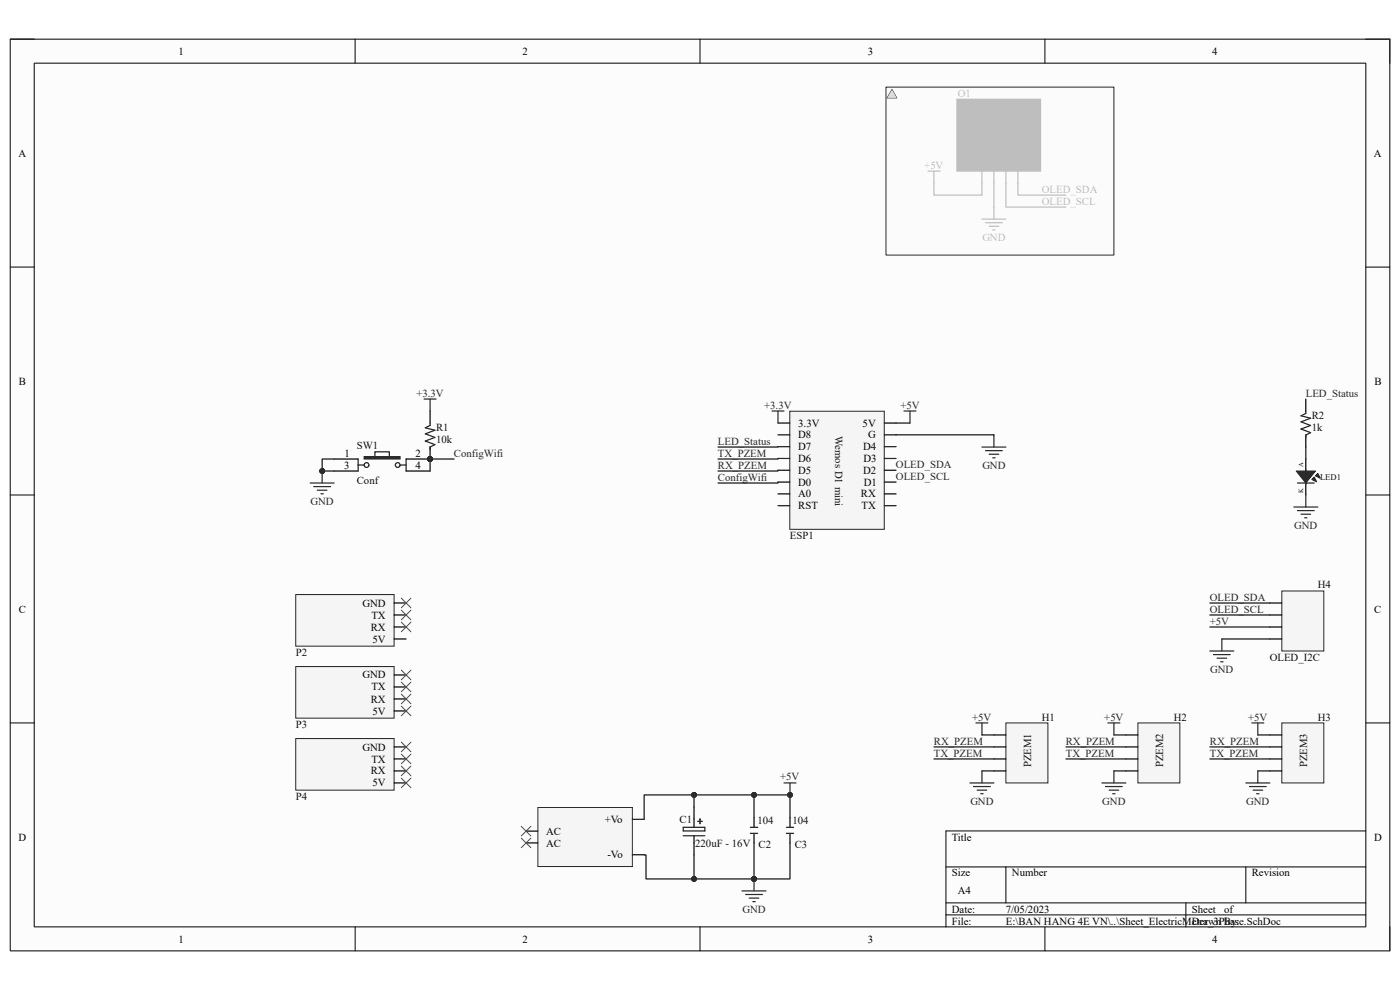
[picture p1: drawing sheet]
<svg xmlns="http://www.w3.org/2000/svg" width="297mm" height="210mm" viewBox="0 0 297 210" stroke-linecap="round" stroke-linejoin="round" font-family="sans-serif">
<path d="M2.2 8.3h292.7v193.4h-292.7z" fill-rule="evenodd" fill="#fcfcfc"/>
<path d="M2.2 8.3h292.7v193.4h-292.7z" fill="none" stroke="#000" stroke-width=".21"/>
<path d="M7.3 13.4h282.5v183.2h-282.5z" fill-rule="evenodd" fill="#fcfcfc"/>
<g fill="none" stroke="#000" stroke-width=".21">
<path d="M2.2 8.3h5.1M7.3 13.4h282.5v183.2h-282.5zM75.3 8.3v5.1M148.5 8.3v5.1M221.7 8.3v5.1M289.8 8.3h5.1v5.1M2.2 56.7h5.1M289.8 56.7h5.1M2.2 105h5.1M289.8 105h5.1M2.2 153.4h5.1M289.8 153.4h5.1"/>
<path d="M289.8 176.3h-89.1v20.3M75.3 196.6v5.1M148.5 196.6v5.1M200.7 183.9h89.1M200.7 191.5h89.1M200.7 194.1h89.1M213.4 183.9v7.6M221.7 196.6v5.1M251.6 191.5v5.1M264.3 183.9v7.6M294.9 196.6v5.1"/>
</g>
<path d="M188 18.5h48.3v35.6h-48.3z" fill-rule="evenodd" fill="#fbfbfb"/>
<path d="M203 21h17.8v15.3h-17.8z" fill-rule="evenodd" fill="#bebebe"/>
<path d="M203 21h17.8v15.3h-17.8z" fill="none" stroke="#bebebe" stroke-width=".21"/>
<path d="M208.3 36.3v2.5M210.9 36.3v2.5M213.4 36.3v2.5M216 36.3v2.5" fill="none" stroke="#bebebe" stroke-width=".25"/>
<path d="M114.1 171.3h20.1v12.5h-20.1z" fill-rule="evenodd" fill="#f5f5f5"/>
<path d="M114.1 171.3h20.1v12.5h-20.1z" fill="none" stroke="#262626" stroke-width=".21"/>
<path d="M111.6 178.8h2.5M111.6 176.3h2.5M134.2 173.8h2.5M134.2 181.3h2.5" fill="none" stroke="#000" stroke-width=".25"/>
<path d="M110.6 175.3l2 2M110.6 177.8l2 2M112.6 175.3l-2 2M112.6 177.8l-2 2" fill="none" stroke="#4c4c4c" stroke-width=".21"/>
<path d="M196.9 36.3h2.5M198.1 36.3v2.5" fill="none" stroke="#bebebe" stroke-width=".25"/>
<path d="M213.4 153.4h8.9v12.7h-8.9z" fill-rule="evenodd" fill="#f5f5f5"/>
<path d="M213.4 153.4h8.9v12.7h-8.9z" fill="none" stroke="#262626" stroke-width=".21"/>
<path d="M210.9 155.9h2.5M210.9 158.5h2.5M210.9 161h2.5M210.9 163.5h2.5" fill="none" stroke="#000" stroke-width=".25"/>
<path d="M241.4 153.4h8.9v12.7h-8.9z" fill-rule="evenodd" fill="#f5f5f5"/>
<path d="M241.4 153.4h8.9v12.7h-8.9z" fill="none" stroke="#262626" stroke-width=".21"/>
<path d="M238.9 155.9h2.5M238.9 158.5h2.5M238.9 161h2.5M238.9 163.5h2.5" fill="none" stroke="#000" stroke-width=".25"/>
<path d="M271.9 153.4h8.9v12.7h-8.9z" fill-rule="evenodd" fill="#f5f5f5"/>
<path d="M271.9 153.4h8.9v12.7h-8.9z" fill="none" stroke="#262626" stroke-width=".21"/>
<path d="M269.4 155.9h2.5M269.4 158.5h2.5M269.4 161h2.5M269.4 163.5h2.5" fill="none" stroke="#000" stroke-width=".25"/>
<g fill="none" stroke="#262626" stroke-width=".25">
<path d="M207 153.4h2.6M208.3 153.4v2.5M235 153.4h2.6M236.3 153.4v2.5M265.6 153.4h2.5M266.8 153.4v2.5M205.8 166.1h5.1M206.5 166.9h3.6M207.3 167.6h2M208.1 168.4h.5M208.3 163.5v2.6M233.8 166.1h5.1"/>
<path d="M234.5 166.9h3.6M235.3 167.6h2M236.1 168.4h.5M236.3 163.5v2.6M264.3 166.1h5.1M265.1 166.9h3.5M265.8 167.6h2.1M266.6 168.4h.5M266.8 163.5v2.6"/>
</g>
<path d="M62.7 156.7h20.9v10.9h-20.9z" fill-rule="evenodd" fill="#f5f5f5"/>
<path d="M62.7 156.7h20.9v10.9h-20.9z" fill="none" stroke="#262626" stroke-width=".21"/>
<path d="M83.6 158.5h2.6M83.6 161h2.6M83.6 163.5h2.6M83.6 166.1h2.6" fill="none" stroke="#000" stroke-width=".25"/>
<path d="M85.1 157.4l2.1 2.1M85.1 160l2.1 2M87.2 157.4l-2.1 2.1M87.2 160l-2.1 2M85.1 162.5l2.1 2.1M85.1 165.1l2.1 2M87.2 162.5l-2.1 2.1M87.2 165.1l-2.1 2" fill="none" stroke="#4c4c4c" stroke-width=".21"/>
<path d="M62.7 141.4h20.9v10.9h-20.9z" fill-rule="evenodd" fill="#f5f5f5"/>
<path d="M62.7 141.4h20.9v10.9h-20.9z" fill="none" stroke="#262626" stroke-width=".21"/>
<path d="M83.6 143.2h2.6M83.6 145.7h2.6M83.6 148.3h2.6M83.6 150.8h2.6" fill="none" stroke="#000" stroke-width=".25"/>
<path d="M62.7 126.1h20.9v11h-20.9z" fill-rule="evenodd" fill="#f5f5f5"/>
<path d="M62.7 126.1h20.9v11h-20.9z" fill="none" stroke="#262626" stroke-width=".21"/>
<path d="M83.6 127.9h2.6M83.6 130.5h2.6M83.6 133h2.6M83.6 135.6h2.6M147.2 171.2v4.3M147.2 177.3v4.1M148.5 173.7v.3M148.5 174.5v.2M160 173.5v2M160 176.8v2" fill="none" stroke="#000" stroke-width=".25"/>
<path d="M208.3 46.5h5.1M209.1 47.2h3.5M209.8 48h2.1M210.6 48.8h.5M210.9 43.9v2.6" fill="none" stroke="#bebebe" stroke-width=".25"/>
<g fill="none" stroke="#4c4c4c" stroke-width=".21">
<path d="M85.1 126.9l2.1 2M85.1 129.4l2.1 2.1M85.1 132l2.1 2M87.2 126.9l-2.1 2M87.2 129.4l-2.1 2.1M87.2 132l-2.1 2M85.1 142.2l2.1 2M85.1 144.7l2.1 2M85.1 147.3l2.1 2M85.1 149.8l2.1 2M87.2 142.2l-2.1 2M87.2 144.7l-2.1 2"/>
<path d="M87.2 147.3l-2.1 2M87.2 149.8l-2.1 2"/>
</g>
<path d="M144.9 175.5h4.6v.8h-4.6zM144.9 177.3h4.6M148 174.2h1M148.5 173.7v1M159.2 175.5h1.5M159.2 176.8h1.5" fill="none" stroke="#1c1c1c" stroke-width=".25"/>
<path d="M157.4 189h5.1M158.2 189.8h3.5M158.9 190.5h2.1M159.7 191.3h.5M160 186.5v2.5" fill="none" stroke="#262626" stroke-width=".25"/>
<circle cx="160" cy="186.5" r=".51" fill="#0e0e0e"/>
<circle cx="160" cy="186.5" r=".51" fill="none" stroke="#0e0e0e" stroke-width=".21"/>
<path d="M167.6 173.5v2M167.6 176.8v2" fill="none" stroke="#000" stroke-width=".25"/>
<path d="M166.8 176.8h1.6M166.8 175.5h1.6" fill="none" stroke="#1c1c1c" stroke-width=".25"/>
<path d="M166.3 166.1h2.6M167.6 166.1v2.5" fill="none" stroke="#262626" stroke-width=".25"/>
<circle cx="167.6" cy="168.6" r=".51" fill="#0e0e0e"/>
<circle cx="167.6" cy="168.6" r=".51" fill="none" stroke="#0e0e0e" stroke-width=".21"/>
<path d="M167.6 87.2h20v25.1h-20z" fill-rule="evenodd" fill="#f5f5f5"/>
<path d="M167.6 87.2h20v25.1h-20z" fill="none" stroke="#262626" stroke-width=".21"/>
<g fill="none" stroke="#000" stroke-width=".25">
<path d="M165.1 99.8h2.5M165.1 97.3h2.5M165.1 94.8h2.5M165.1 92.2h2.5M165.1 89.7h2.5M187.6 99.8h2.5M187.6 97.3h2.5M187.6 94.8h2.5M187.6 92.2h2.5M187.6 89.7h2.5M165.1 107.3h2.5M165.1 104.8h2.5"/>
<path d="M165.1 102.3h2.5M187.6 107.3h2.5M187.6 104.8h2.5M187.6 102.3h2.5"/>
</g>
<path d="M90 84.7h2.5M91.2 84.7v2.5M191.8 87.2h2.5M193.1 87.2v2.5M208.3 94.8h5.1M209.1 95.6h3.5M209.8 96.4h2.1M210.6 97.1h.5M210.9 92.3v2.5" fill="none" stroke="#262626" stroke-width=".25"/>
<circle cx="91.2" cy="97.4" r=".51" fill="#0e0e0e"/>
<circle cx="91.2" cy="97.4" r=".51" fill="none" stroke="#0e0e0e" stroke-width=".21"/>
<path d="M84.9 98.7a.51 .51 0 0 0-.7-.5 .51 .51 0 0 0-.2 .8 .51 .51 0 0 0 .9-.2" fill="none" stroke="#1c1c1c" stroke-width=".25"/>
<path d="M77.2 96.9h7.7v.5h-7.7z" fill-rule="evenodd" fill="#1c1c1c"/>
<path d="M77.2 96.9h7.7v.5h-7.7z" fill="none" stroke="#1c1c1c" stroke-width=".21"/>
<path d="M79.5 95.8h3.1v1.1h-3.1z" fill-rule="evenodd" fill="#fefefe"/>
<path d="M76 98.6h1.2M76 97.4v2.5M78.3 98.7a.51 .51 0 0 0-.7-.5 .51 .51 0 0 0-.2 .8 .51 .51 0 0 0 .8-.2M79.5 95.8h3.1v1.1h-3.1zM84.9 98.6h1.3M86.2 97.4v2.5" fill="none" stroke="#1c1c1c" stroke-width=".25"/>
<path d="M70.9 97.4h5.1M86.2 97.4h5" fill="none" stroke="#000" stroke-width=".25"/>
<circle cx="91.2" cy="97.4" r=".51" fill="#0e0e0e"/>
<circle cx="91.2" cy="97.4" r=".51" fill="none" stroke="#0e0e0e" stroke-width=".21"/>
<path d="M70.9 99.9h5.1M86.2 99.9h5" fill="none" stroke="#000" stroke-width=".25"/>
<path d="M68.3 99.9v2.6M65.8 102.5h5.1M66.6 103.2h3.5M67.3 104h2.1M68.1 104.8h.5" fill="none" stroke="#262626" stroke-width=".25"/>
<circle cx="68.3" cy="99.9" r=".51" fill="#0e0e0e"/>
<circle cx="68.3" cy="99.9" r=".51" fill="none" stroke="#0e0e0e" stroke-width=".21"/>
<circle cx="91.2" cy="97.4" r=".51" fill="#0e0e0e"/>
<circle cx="91.2" cy="97.4" r=".51" fill="none" stroke="#0e0e0e" stroke-width=".21"/>
<path d="M91.2 87.2v2.5M91.2 94.8v2.6" fill="none" stroke="#000" stroke-width=".25"/>
<circle cx="91.2" cy="97.4" r=".51" fill="#0e0e0e"/>
<circle cx="91.2" cy="97.4" r=".51" fill="none" stroke="#0e0e0e" stroke-width=".21"/>
<path d="M91.2 89.7v.5l-1 .6 2.1 .5-2.1 .7 2.1 .8-2.1 .8 2.1 .7-1.1 .5v.5" fill="none" stroke="#1c1c1c" stroke-width=".25"/>
<path d="M163.8 87.2h2.5M165.1 87.2v2.5" fill="none" stroke="#262626" stroke-width=".25"/>
<path d="M271.9 125.4h8.9v12.7h-8.9z" fill-rule="evenodd" fill="#f5f5f5"/>
<path d="M271.9 125.4h8.9v12.7h-8.9z" fill="none" stroke="#262626" stroke-width=".21"/>
<path d="M269.4 127.9h2.5M269.4 130.5h2.5M269.4 133h2.5M269.4 135.6h2.5" fill="none" stroke="#000" stroke-width=".25"/>
<path d="M256.7 138.1h5.1M257.4 138.9h3.6M258.2 139.6h2M259.2 135.6v2.5M259 140.4h.5" fill="none" stroke="#262626" stroke-width=".25"/>
<path d="M279.1 100.9l.5-.5 .5 1.1z" fill="#1c1c1c"/>
<path d="M279.1 100.9l.5-.5 .5 1.1z" fill="none" stroke="#1c1c1c" stroke-width=".21"/>
<path d="M278.3 101.7l.5-.5 .5 1z" fill="#1c1c1c"/>
<path d="M278.3 101.7l.5-.5 .5 1z" fill="none" stroke="#1c1c1c" stroke-width=".21"/>
<path d="M275 99.9h4.1l-2.1 2.6z" fill="#1c1c1c"/>
<path d="M275 99.9h4.1l-2.1 2.6z" fill="none" stroke="#1c1c1c" stroke-width=".21"/>
<path d="M277 87.2v.5l-1 .5 2 .5-2 .8 2 .8-2 .7 2 .8-1 .5v.5M277 99.7v.7M275.3 102.5h3.5M277 102.2v.5" fill="none" stroke="#1c1c1c" stroke-width=".25"/>
<path d="M277 84.7v2.5M277 92.3v2.5M277 97.4v2.5M277 102.5v2.5" fill="none" stroke="#000" stroke-width=".25"/>
<path d="M274.5 107.6h5.1M275.3 108.3h3.5M276 109.1h2M276.8 109.8h.5M277 105v2.6" fill="none" stroke="#262626" stroke-width=".25"/>
<path d="M198.1 38.8v2.6h10.2v-2.6M210.9 38.8v5.1M213.4 38.8v5.1h12.7M216 38.8v2.6h10.1" fill="none" stroke="#bebebe" stroke-width=".25"/>
<g fill="none" stroke="#0e0e0e" stroke-width=".25">
<path d="M198.1 158.5h12.8M208.3 155.9h2.6M226.1 158.5h12.8M236.3 155.9h2.6M256.7 158.5h12.7M266.8 155.9h2.6M147.2 168.6v2.6M198.1 161h12.8M208.3 163.5h2.6M226.1 161h12.8M236.3 163.5h2.6M256.7 161h12.7"/>
<path d="M266.8 163.5h2.6"/>
</g>
<circle cx="147.2" cy="168.6" r=".51" fill="#0e0e0e"/>
<circle cx="147.2" cy="168.6" r=".51" fill="none" stroke="#0e0e0e" stroke-width=".21"/>
<path d="M160 178.8v7.7h-12.8" fill="none" stroke="#0e0e0e" stroke-width=".25"/>
<circle cx="147.2" cy="186.5" r=".51" fill="#0e0e0e"/>
<circle cx="147.2" cy="186.5" r=".51" fill="none" stroke="#0e0e0e" stroke-width=".21"/>
<circle cx="160" cy="186.5" r=".51" fill="#0e0e0e"/>
<circle cx="160" cy="186.5" r=".51" fill="none" stroke="#0e0e0e" stroke-width=".21"/>
<path d="M160 168.6h7.6v4.9" fill="none" stroke="#0e0e0e" stroke-width=".25"/>
<circle cx="160" cy="168.6" r=".51" fill="#0e0e0e"/>
<circle cx="160" cy="168.6" r=".51" fill="none" stroke="#0e0e0e" stroke-width=".21"/>
<circle cx="167.6" cy="168.6" r=".51" fill="#0e0e0e"/>
<circle cx="167.6" cy="168.6" r=".51" fill="none" stroke="#0e0e0e" stroke-width=".21"/>
<path d="M167.6 178.8v7.7h-7.6" fill="none" stroke="#0e0e0e" stroke-width=".25"/>
<circle cx="160" cy="186.5" r=".51" fill="#0e0e0e"/>
<circle cx="160" cy="186.5" r=".51" fill="none" stroke="#0e0e0e" stroke-width=".21"/>
<path d="M136.7 181.3l.4 .1v5.1h10.1v-5.1" fill="none" stroke="#0e0e0e" stroke-width=".25"/>
<circle cx="147.2" cy="186.5" r=".51" fill="#0e0e0e"/>
<circle cx="147.2" cy="186.5" r=".51" fill="none" stroke="#0e0e0e" stroke-width=".21"/>
<path d="M70.9 97.4h-2.6v2.5h2.6M165.1 97.3v.1h-12.8M165.1 99.8v.1h-12.8M190.1 92.2l20.8 .1M190.1 89.7h3" fill="none" stroke="#0e0e0e" stroke-width=".25"/>
<circle cx="68.3" cy="99.9" r=".51" fill="#0e0e0e"/>
<circle cx="68.3" cy="99.9" r=".51" fill="none" stroke="#0e0e0e" stroke-width=".21"/>
<path d="M96.3 97.4h-5.1v2.5" fill="none" stroke="#0e0e0e" stroke-width=".25"/>
<circle cx="91.2" cy="97.4" r=".51" fill="#0e0e0e"/>
<circle cx="91.2" cy="97.4" r=".51" fill="none" stroke="#0e0e0e" stroke-width=".21"/>
<path d="M277 94.8v2.6M165.1 102.3v.2h-12.8M256.7 127.9h12.7M256.7 130.5h12.7M256.7 133h12.7M259.2 135.6h10.2M160 173.5v-4.9h-23.3v5.2" fill="none" stroke="#0e0e0e" stroke-width=".25"/>
<circle cx="147.2" cy="168.6" r=".51" fill="#0e0e0e"/>
<circle cx="147.2" cy="168.6" r=".51" fill="none" stroke="#0e0e0e" stroke-width=".21"/>
<circle cx="160" cy="168.6" r=".51" fill="#0e0e0e"/>
<circle cx="160" cy="168.6" r=".51" fill="none" stroke="#0e0e0e" stroke-width=".21"/>
<path d="M165.1 94.8h-12.8" fill="none" stroke="#0e0e0e" stroke-width=".25"/>
<path d="M188 18.5h48.3v35.6h-48.3z" fill="none" stroke="#262626" stroke-width=".21"/>
<path d="M189.2 19l1 1.8h-2z" fill="none" stroke="#2e2e2e" stroke-width=".21"/>
<path d="M189.2 19l1 1.8h-2z" fill="#d8d8d8"/>
<g font-size="2.3">
<text x="37.9" y="11.6">1</text>
<text x="110.9" y="11.6">2</text>
<text x="184.1" y="11.6">3</text>
<text x="257.2" y="11.6">4</text>
<text x="3.9" y="33.2">A</text>
<text x="291.5" y="33.2">A</text>
<text x="4" y="81.6">B</text>
<text x="291.6" y="81.6">B</text>
<text x="169.3" y="95.5">D7</text>
<text x="169.3" y="93">D8</text>
<text x="169.3" y="90.5">3.3V</text>
<text x="183" y="90.5">5V</text>
<text x="183.1" y="95.5">D4</text>
<text x="184.2" y="93">G</text>
<text x="73" y="99.4">3</text>
<text x="73.1" y="96.9">1</text>
<text x="88.2" y="96.9">2</text>
<text x="88.2" y="99.4">4</text>
<text x="169.3" y="100.5">D5</text>
<text x="169.3" y="98">D6</text>
<text x="183.1" y="100.5">D2</text>
<text x="183.2" y="98">D3</text>
<text x="169.3" y="105.5">A0</text>
<text x="169.3" y="103">D0</text>
<text x="182.6" y="105.5">RX</text>
<text x="183.3" y="103">D1</text>
<text x="169.3" y="108">RST</text>
<text x="182.8" y="108">TX</text>
<text x="4" y="130">C</text>
<text x="76.9" y="128.7">GND</text>
<text x="78.8" y="131.2">TX</text>
<text x="291.5" y="130">C</text>
<text x="78.7" y="133.8">RX</text>
<text x="79" y="136.3">5V</text>
<text x="76.9" y="143.9">GND</text>
<text x="78.7" y="149.1">RX</text>
<text x="78.8" y="146.5">TX</text>
<text x="79" y="151.6">5V</text>
<text x="76.9" y="159.2">GND</text>
<text x="78.8" y="161.8">TX</text>
<text x="78.7" y="164.3">RX</text>
<text x="79" y="166.8">5V</text>
<text x="3.9" y="178.3">D</text>
<text x="115.9" y="179.6">AC</text>
<text x="115.9" y="177.1">AC</text>
<text x="128.3" y="174.6">+Vo</text>
<text x="201.9" y="178.3">Title</text>
<text x="291.5" y="178.3">D</text>
<text x="128.9" y="182.1">-Vo</text>
<text x="201.9" y="185.9">Size</text>
<text x="214.7" y="185.9">Number</text>
<text x="265.6" y="185.9">Revision</text>
<text x="203.2" y="189.7">A4</text>
<text x="201.9" y="193.6">Date:</text>
<text x="201.9" y="196.1">File:</text>
<text x="213.4" y="193.6">7/05/2023</text>
<text x="213.4" y="196.1">E:\BAN HANG 4E VN\..\Sheet_ElectricMeter_3Phase.SchDoc</text>
<text x="252.9" y="196.1">Drawn By:</text>
<text x="252.9" y="193.6">Sheet</text>
<text x="259.7" y="193.6">of</text>
<text x="37.9" y="199.9">1</text>
<text x="110.9" y="199.9">2</text>
<text x="184.1" y="199.9">3</text>
<text x="257.2" y="199.9">4</text>
</g>
<g font-size="2.3" fill="#bebebe">
<text x="203.2" y="20.5">O1</text>
<text x="196.1" y="35.8">+5V</text>
<text x="221" y="40.9">OLED_SDA</text>
<text x="221" y="43.4">OLED_SCL</text>
<text x="208.4" y="51.1">GND</text>
</g>
<g font-size="2.3" fill="#262626">
<text x="88.3" y="84.2">+3.3V</text>
<text x="162.1" y="86.7">+3.3V</text>
<text x="191" y="86.7">+5V</text>
<text x="277" y="84.2">LED_Status</text>
<text x="152.3" y="94.3">LED_Status</text>
<text x="96.3" y="96.9">ConfigWifi</text>
<text x="152.3" y="96.9">TX_PZEM</text>
<text x="152.3" y="99.4">RX_PZEM</text>
<text x="152.3" y="101.9">ConfigWifi</text>
<text x="190.1" y="101.8">OLED_SCL</text>
<text x="190.1" y="99.3">OLED_SDA</text>
<text x="208.4" y="99.4">GND</text>
<text x="65.9" y="107.1">GND</text>
<text x="274.6" y="112.1">GND</text>
<text x="256.7" y="130">OLED_SCL</text>
<text x="256.7" y="127.4">OLED_SDA</text>
<text x="256.7" y="132.5">+5V</text>
<text x="256.8" y="142.7">GND</text>
<text x="206.2" y="152.9">+5V</text>
<text x="234.3" y="152.9">+5V</text>
<text x="264.8" y="152.9">+5V</text>
<text x="198.1" y="157.9">RX_PZEM</text>
<text x="198.1" y="160.5">TX_PZEM</text>
<text x="226.1" y="157.9">RX_PZEM</text>
<text x="226.1" y="160.5">TX_PZEM</text>
<text x="256.7" y="160.5">TX_PZEM</text>
<text x="256.7" y="157.9">RX_PZEM</text>
<text x="165.5" y="165.6">+5V</text>
<text x="205.9" y="170.7">GND</text>
<text x="233.8" y="170.7">GND</text>
<text x="264.4" y="170.7">GND</text>
<text x="157.5" y="193.6">GND</text>
</g>
<g font-size="2.3" fill="#0e0e0e">
<text x="278.3" y="89">R2</text>
<text x="75.7" y="95.3">SW1</text>
<text x="92.5" y="91.5">R1</text>
<text x="92.5" y="94.1">10k</text>
<text x="177.2" y="92.5" transform="rotate(90 177.2 92.5)">Wemos D1 mini</text>
<text x="278.3" y="91.5">1k</text>
<text x="75.7" y="102.7">Conf</text>
<text x="167.6" y="114.3">ESP1</text>
<text x="279.6" y="124.8">H4</text>
<text x="62.7" y="139.1">P2</text>
<text x="269.4" y="140.1">OLED_I2C</text>
<text x="62.7" y="154.4">P3</text>
<text x="221" y="152.9">H1</text>
<text x="249" y="152.9">H2</text>
<text x="279.6" y="152.9">H3</text>
<text x="218.8" y="162.8" transform="rotate(-90 218.8 162.8)">PZEM1</text>
<text x="246.8" y="162.8" transform="rotate(-90 246.8 162.8)">PZEM2</text>
<text x="277.3" y="162.8" transform="rotate(-90 277.3 162.8)">PZEM3</text>
<text x="62.7" y="169.7">P4</text>
<text x="144.2" y="174.5">C1</text>
<text x="147.5" y="179.6">220uF - 16V</text>
<text x="160.7" y="174.8">104</text>
<text x="161" y="179.8">C2</text>
<text x="168.1" y="174.8">104</text>
<text x="168.6" y="179.8">C3</text>
</g>
<text font-size="1.8" fill="#0e0e0e" x="280.1" y="101.9">LED1</text>
<g font-size="1.4" fill="#0e0e0e">
<text x="276.5" y="99.1" transform="rotate(-90 276.5 99.1)">A</text>
<text x="276.5" y="104.5" transform="rotate(-90 276.5 104.5)">K</text>
</g>
</svg>
